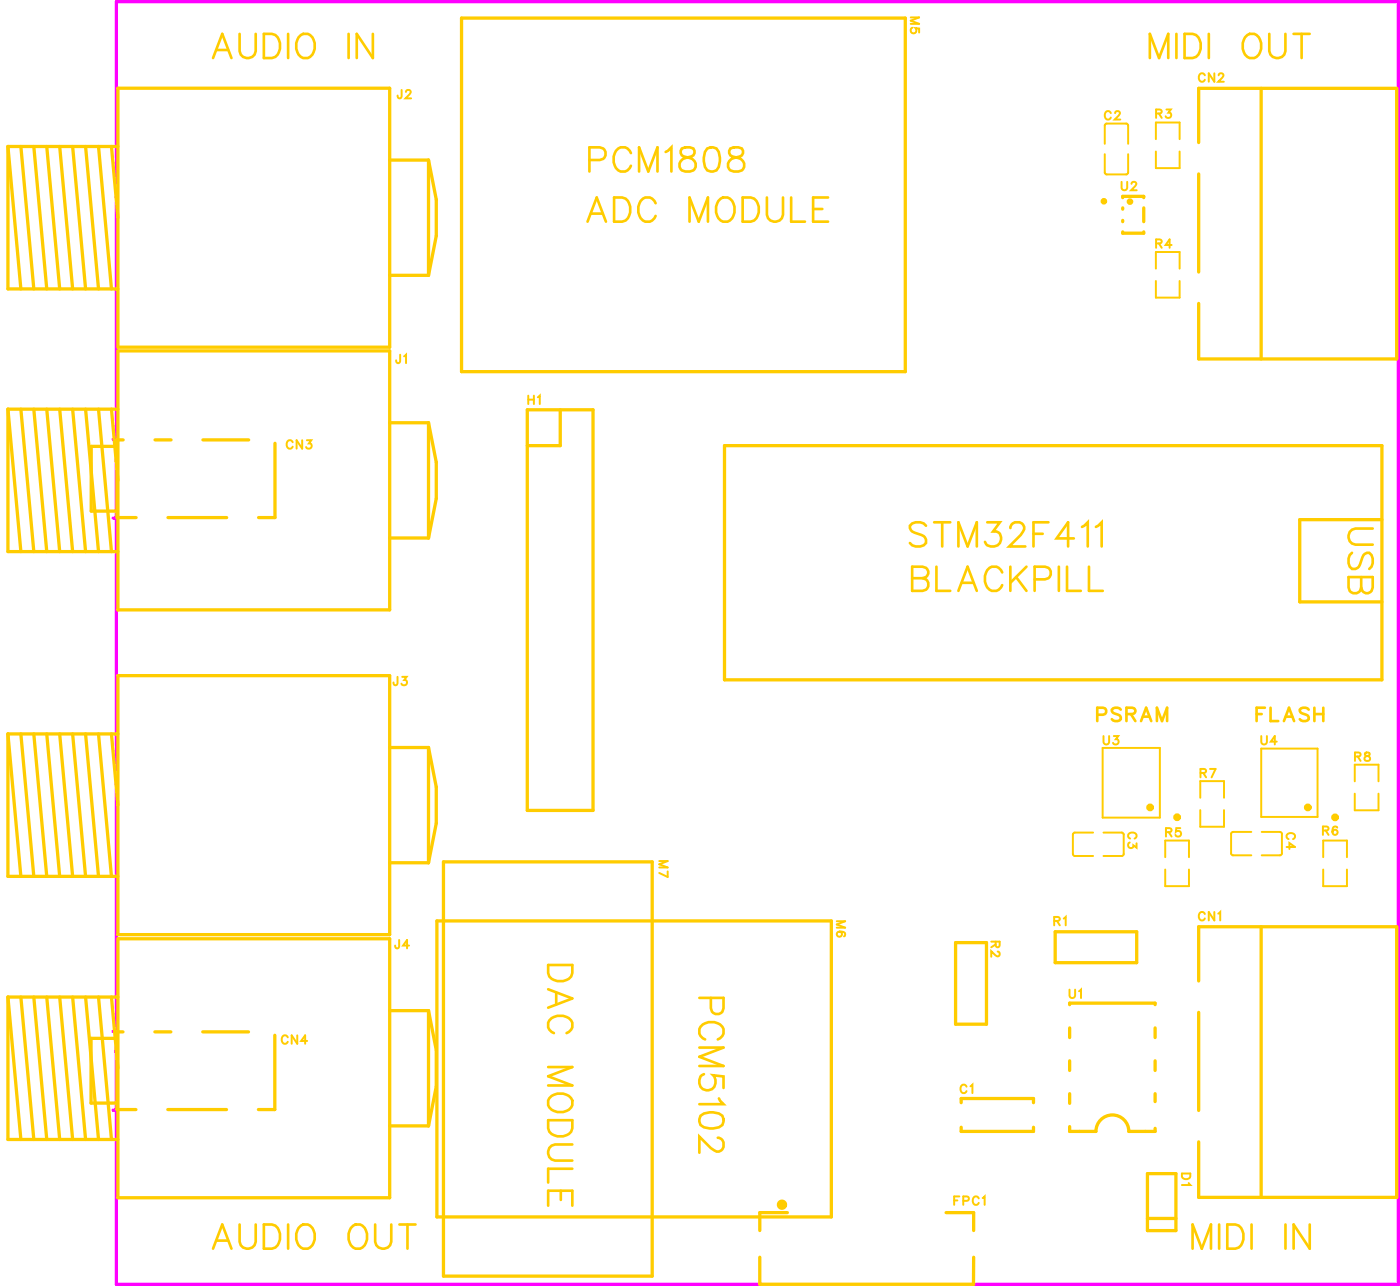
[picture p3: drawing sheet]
<svg xmlns="http://www.w3.org/2000/svg" width="108mm" height="99mm" viewBox="0 0 108 99" stroke-linecap="round" stroke-linejoin="round" font-family="sans-serif">
<path d="M9 .1h99.1v99.1h-99.1zM8.7 33.9h.3M8.7 40h.3M8.7 79.6h.3v6.1h-.3" fill="none" stroke="#f0f" stroke-width=".25"/>
<g fill="none" stroke="#fc0" stroke-width=".2">
<path d="M16.5 4.5l.7-1.9 .7 1.9M16.7 3.9h.9M18.5 2.6v1.3a.63 .63 0 0 0 .6 .6 .63 .63 0 0 0 .7-.6v-1.3M20.4 2.6h.6a1 1 0 0 1 .7 .9 1 1 0 0 1-.7 1h-.6zM22.3 2.6v1.9M23.1 2.9a.69 .69 0 0 1 .8-.3 .69 .69 0 0 1 .4 .7 .82 .82 0 0 1-.2 .9 .82 .82 0 0 1-.9 .2 1.16 1.16 0 0 1-.1-1.5zM26.9 2.6v1.9M28.8 2.6v1.9l-1.2-1.9v1.9M45.4 17.1l.7-1.8 .7 1.8M45.5 12.4h.8a.49 .49 0 0 0 .5-.5 .49 .49 0 0 0-.5-.5h-.8v1.8M45.7 16.5h.9M47.5 15.3h.6a1 1 0 0 1 .6 .9 1 1 0 0 1-.6 .9h-.6z"/>
<path d="M48.8 11.8a.69 .69 0 0 0-.8-.4 .69 .69 0 0 0-.6 .7 .82 .82 0 0 0 .2 .9 .82 .82 0 0 0 .9 .2l.3-.4M49.4 13.2v-1.8l.7 1.8 .7-1.8v1.8M50.7 15.7a.69 .69 0 0 0-.8-.5 .69 .69 0 0 0-.6 .8 .82 .82 0 0 0 .2 .9 .82 .82 0 0 0 .9 .1l.3-.3M51.4 11.7l.5-.3v1.8M52.7 11.5a.38 .38 0 0 0 .2 .6 .77 .77 0 0 1 .9 .8l-.1 .2a.74 .74 0 0 1-1.2-.2 .6 .6 0 0 1 .5-.7l.4-.1a.38 .38 0 0 0 .2-.6l-.3-.1zM53.3 17.1v-1.8l.7 1.8 .7-1.8v1.8M54.7 11.5a.61 .61 0 0 1 .8 .2 1.54 1.54 0 0 1-.1 1.5 .61 .61 0 0 1-.9-.3 1.54 1.54 0 0 1 .2-1.4zM55.5 15.5a.69 .69 0 0 1 .8-.2 .69 .69 0 0 1 .5 .7 .82 .82 0 0 1-.2 .9 .82 .82 0 0 1-.9 .1 1.16 1.16 0 0 1-.2-1.5zM56.4 11.5a.38 .38 0 0 0 .2 .6 .77 .77 0 0 1 .9 .8l-.1 .2a.74 .74 0 0 1-1.1-.2 .6 .6 0 0 1 .5-.7l.3-.1a.38 .38 0 0 0 .2-.6l-.2-.1zM57.4 15.3h.6a1 1 0 0 1 .7 .9 1 1 0 0 1-.7 .9h-.6zM59.3 15.3v1.3a.63 .63 0 0 0 .6 .5 .63 .63 0 0 0 .6-.5v-1.3M61.1 15.3v1.8h1.1"/>
<path d="M62.8 16.1h.7M64 15.3h-1.2v1.8h1.2M88.9 4.5v-1.9l.7 1.9 .7-1.9v1.9M90.9 2.6v1.9M91.5 2.6h.7a1 1 0 0 1 .6 .9 1 1 0 0 1-.6 1h-.7zM93.4 2.6v1.9M96.2 2.9a.69 .69 0 0 1 .8-.3 .69 .69 0 0 1 .5 .7 .82 .82 0 0 1-.2 .9 .82 .82 0 0 1-.9 .2 1.16 1.16 0 0 1-.2-1.5zM98.1 2.6v1.3a.63 .63 0 0 0 .6 .6 .63 .63 0 0 0 .6-.6v-1.3M100 2.6h1.2M100.6 2.6v1.9M70.5 44.7h.8a.49 .49 0 0 1 .4 .4 .49 .49 0 0 1-.4 .5h-.8v-1.8h.8l.3 .1a.43 .43 0 0 1 0 .7l-.3 .1M71.6 40.6a.82 .82 0 0 0-1.3 0 .48 .48 0 0 0 .4 .5l.5 .2a.45 .45 0 0 1 .3 .4 .45 .45 0 0 1-.1 .4 .86 .86 0 0 1-1.1-.2"/>
<path d="M72.2 40.3h1.2M72.4 43.8v1.8h1M72.8 40.3v1.9M74.1 45.6l.7-1.8 .7 1.8M74.1 42.2v-1.9l.7 1.9 .7-1.9v1.9M74.3 45h.9M76.3 40.3h1l-.6 .7a.6 .6 0 0 1 .7 .7 .6 .6 0 0 1-.8 .5l-.3-.1-.2-.3M77.4 44.2a.69 .69 0 0 0-.7-.4 .69 .69 0 0 0-.6 .7 .82 .82 0 0 0 .2 .9 .82 .82 0 0 0 .9 .1l.2-.3M78.1 43.8v1.8M78.1 40.8a.46 .46 0 0 1 .3-.5h.4a.46 .46 0 0 1 .3 .7l-1.1 1.2h1.2M78.5 44.6l.8 1M79.3 43.8l-1.2 1.2"/>
<path d="M79.9 41.2h.7M79.9 44.7h.8a.49 .49 0 0 0 .5-.4 .49 .49 0 0 0-.5-.5h-.8v1.8M81 40.3h-1.1v1.9M81.8 43.8v1.8M82.5 43.8v1.8h1M83 41.6h-1.4l.9-1.3v1.9M83.6 40.7l.5-.4v1.9M84.1 43.8v1.8h1.1M84.7 40.7l.4-.4v1.9M84.8 55.2h.4a.27 .27 0 0 0 .3-.3 .27 .27 0 0 0-.3-.2h-.4v1M86.6 54.8a.39 .39 0 0 0-.4-.2 .39 .39 0 0 0-.3 .3l.1 .1 .5 .2a.24 .24 0 0 1 0 .4 .48 .48 0 0 1-.6-.1M87 55.1h.6l.1-.1v-.2l-.2-.1h-.5v1"/>
<path d="M87.4 55.1l.3 .6M88.2 55.7l.4-1 .4 1M88.3 55.3h.5M89.4 55.7v-1l.4 1 .4-1v1M97.1 55.1h.4M97.7 54.7h-.6v1M98.2 54.7v1h.6M99.2 55.7l.4-1 .4 1M99.4 55.3h.5M101.1 54.8a.39 .39 0 0 0-.3-.2 .39 .39 0 0 0-.4 .3l.1 .1 .5 .2a.24 .24 0 0 1 0 .4 .48 .48 0 0 1-.6-.1M101.6 55.1h.7M101.6 54.7v1"/>
<path d="M102.3 54.7v1M104.5 42.7a.82 .82 0 0 0 0 1.2 .51 .51 0 0 0 .6-.3l.2-.6a.4 .4 0 0 1 .3-.3 .4 .4 0 0 1 .4 .2 .86 .86 0 0 1-.2 1M105.2 44.6v.8a.49 .49 0 0 1-.5 .4 .49 .49 0 0 1-.5-.4v-.8h1.9v.8l-.1 .2a.43 .43 0 0 1-.7 0l-.1-.2M106.1 40.8h-1.4a.63 .63 0 0 0-.5 .6 .63 .63 0 0 0 .5 .7h1.4M42.4 74.5h1.8v.6a1 1 0 0 1-.9 .7 1 1 0 0 1-.9-.7zM42.4 76.4l1.8 .7-1.8 .7M42.8 79.8a.69 .69 0 0 1-.4-.8 .69 .69 0 0 1 .7-.5 .82 .82 0 0 1 .9 .1 .82 .82 0 0 1 .1 .9l-.3 .3M43 76.7v.9M54 77.1h1.9v.8a.49 .49 0 0 1-.5 .4 .49 .49 0 0 1-.5-.4v-.8M16.5 96.4l.7-1.8 .7 1.8M16.7 95.8h.9M18.5 94.6v1.3a.63 .63 0 0 0 .6 .5 .63 .63 0 0 0 .7-.5v-1.3"/>
<path d="M20.4 94.6h.6a1 1 0 0 1 .7 .9 1 1 0 0 1-.7 .9h-.6zM22.3 94.6v1.8M23.2 94.7a.71 .71 0 0 1 1.1 .6 .82 .82 0 0 1-.2 .9 .82 .82 0 0 1-.9 .1 1.13 1.13 0 0 1 0-1.6zM27.3 94.7a.71 .71 0 0 1 1.1 .6 .82 .82 0 0 1-.2 .9 .82 .82 0 0 1-.9 .1 1.13 1.13 0 0 1 0-1.6zM29 94.6v1.3a.63 .63 0 0 0 .6 .5 .63 .63 0 0 0 .6-.5v-1.3M30.9 94.6h1.2M31.5 94.6v1.8M42.4 86.5h1.8v.6a1 1 0 0 1-.9 .7 1 1 0 0 1-.9-.7zM42.4 82.4h1.8l-1.8 .7 1.8 .7h-1.8M42.4 93.1v-1.1h1.8v1.1M42.6 84.6a1.1 1.1 0 0 1 1.6 .4 .9 .9 0 0 1-.4 .8 .9 .9 0 0 1-1 0 .64 .64 0 0 1-.5-.5 .64 .64 0 0 1 .3-.7zM43.3 92v.7"/>
<path d="M44.2 88.4h-1.3a.63 .63 0 0 0-.5 .6 .63 .63 0 0 0 .5 .6h1.3M44.2 90.3h-1.8v1M54 80.9h1.9l-1.9 .7 1.9 .7h-1.9M54.1 86.2a1.44 1.44 0 0 1 1.7 0 .61 .61 0 0 1-.2 .9 1.54 1.54 0 0 1-1.5-.2l-.1-.3zM54.4 83a.66 .66 0 0 0-.3 .9 .66 .66 0 0 0 1 .1 .66 .66 0 0 0 0-1l.8 .1v.9M54.5 80.3a.69 .69 0 0 1-.5-.8 .69 .69 0 0 1 .8-.6 .82 .82 0 0 1 .8 .2 .82 .82 0 0 1 .2 .9l-.3 .3M55.5 87.9a.46 .46 0 0 1 .4 .3v.4a.46 .46 0 0 1-.7 .2l-1.2-1v1.2M55.6 84.8l.3 .5h-1.9M92.2 96.4v-1.8l.7 1.8 .7-1.8v1.8M94.2 94.6v1.8M94.8 94.6h.7a1 1 0 0 1 .6 .9 1 1 0 0 1-.6 .9h-.7zM96.7 94.6v1.8"/>
<path d="M99.3 94.6v1.8M101.2 94.6v1.8l-1.2-1.8v1.8"/>
</g>
<g fill="none" stroke="#fc0" stroke-width=".25">
<path d="M.6 11.3v11h8.5M.6 11.3h8.5M.6 11.3l1 11M1.6 11.3l1 11M2.6 11.3l1 11M3.6 11.3l1 11M4.6 11.3l1 11M5.6 11.3l1 11M6.6 11.3l1 11M7.6 11.3l1 11M8.6 11.3l.5 5.5M9.1 6.8h21v20h-21z"/>
<path d="M30.1 12.4h3M33.1 12.4l.6 3v2.8l-.6 3.1M33.1 12.4v8.9M35.7 1.4h34.3v27.3h-34.3zM86.8 17.9v.1h1.6v-.1M86.8 15.3v-.1h1.6v.1M86.8 16.1v.1M86.8 17v.1M88.4 16.1v1M92.6 11v-4.2h15.3v20.9h-15.3v-4.3M92.6 13.4v7.6M97.5 6.8v20.9"/>
<path d="M.6 31.6v11h8.5M.6 31.6h8.5M.6 31.6l1 11M1.6 31.6l1 11M2.6 31.6l1 11M3.6 31.6l1 11M4.6 31.6l1 11M5.6 31.6l1 11M6.6 31.6l1 11M7.6 31.6l1 11M8.6 31.6l.5 5.5M9 34.5h-2v5h2"/>
<path d="M9.1 27.1h21v20h-21zM9.5 34h-.5v6h1.5M12 34h1.2M13 40h4.5M15.7 34h3.5M21.2 34.2v5.8h-1.2M30.1 32.6h3M30.1 21.3h3M33.1 32.6l.6 3.1v2.8l-.6 3M33.1 32.6v8.9M40.7 31.6h5.1v31h-5.1zM43.3 31.6v2.8h-2.6"/>
<path d="M56 34.4h50.8v18.1h-50.8zM.6 56.7h8.5M.6 56.7v11h8.5M.6 56.7l1 11M1.6 56.7l1 11M2.6 56.7l1 11M3.6 56.7l1 11M4.6 56.7l1 11M5.6 56.7l1 11M6.6 56.7l1 11M7.6 56.7l1 11M8.6 56.7l.5 5.5"/>
<path d="M9.1 52.2h21v20h-21zM30.1 57.7h3M30.1 41.5h3M33.1 57.7l.6 3.1v2.8l-.6 3M33.1 57.7v8.9M106.8 40.1h-6.4v6.4h6.4M.6 77v11h8.5M.6 77h8.5M.6 77l1 11M1.6 77l1 11M2.6 77l1 11M3.6 77l1 11"/>
<path d="M4.6 77l1 11M5.6 77l1 11M6.6 77l1 11M7.6 77l1 11M8.6 77l.5 5.5M9.1 72.5h21v20h-21zM9.5 79.7h-.5v6h1.5M12 79.7h1.2M15.7 79.7h3.5M21.2 80v5.7h-1.2M30.1 66.6h3M30.1 78h3"/>
<path d="M33.1 78l.6 3.1v2.8l-.6 3M33.1 78v8.9M33.8 71.1h30.4v22.9h-30.4zM34.3 66.6h16.1v32h-16.1zM73.8 72.8h2.4v6.3h-2.4zM81.5 72h6.3v2.3h-6.3zM82.7 77.6v-.1h6.6v.1M82.7 79.4v.7M89.3 79.4v.7M92.6 75.8v-4.2h15.3v20.9h-15.3v-4.3M92.6 78.2v7.6M97.5 71.6v20.9"/>
<path d="M9 80.2h-2v5h2M13 85.7h4.5M30.1 86.9h3M58.7 97.1v2.1h16.5v-.1M60.8 93.6h-2.1v1.4M73.1 93.6h2.1v1.4M74.3 87.1v.3h5.6v-.3M74.3 85.2v-.4h5.6v.4M75.2 97.1v2M82.7 87v.4h2a1.27 1.27 0 0 1 1.3-1.3 1.27 1.27 0 0 1 1.2 1.3h2.1v-.3M82.7 81.9v.8M82.7 84.5v.7"/>
<path d="M88.7 90.6h2.2v4.4h-2.2zM88.7 94.1h2.2M89.3 81.9v.8M89.3 84.5v.6"/>
<circle cx="85.3" cy="15.5" r=".13"/>
<circle cx="87.3" cy="15.6" r=".13"/>
</g>
<g fill="none" stroke="#fc0" stroke-width=".15">
<path d="M31 6.9v.6l-.2 .1-.1-.2M31.4 7.1l.1-.2 .2 .2-.4 .5h.5M70.4 1.3h.6l-.6 .3 .6 .2h-.6M70.5 2.1a.23 .23 0 0 0-.1 .4 .23 .23 0 0 0 .4 0 .23 .23 0 0 0-.1-.3h.3v.3M85.4 11.1v-1.5l1.6-.1 .2 .2v1.4M85.4 11.9v1.4l.1 .2 1.6-.1 .1-1.5M85.8 8.7a.24 .24 0 0 0-.2-.1 .24 .24 0 0 0-.2 .2v.2a.24 .24 0 0 0 .2 .2 .24 .24 0 0 0 .2-.1M86.2 8.7l.1-.1 .2 .1-.4 .5h.5M86.7 14v.5l.2 .2 .2-.1v-.6M87.4 14.2l.2-.2 .2 .2-.4 .5h.4M89.3 10.7v-1.2h1.9v1.2M89.3 11.7v1.3h1.9v-1.3"/>
<path d="M89.3 8.8l.4-.1v-.2h-.4v.6M89.3 18.8h.4v-.3h-.4v.6M89.6 8.8l.2 .3M89.6 18.8l.2 .3M90.1 8.5h.4l-.2 .2a.22 .22 0 0 1 .1 .4 .22 .22 0 0 1-.3-.1M90.5 18.9h-.4l.3-.4v.6M93.1 5.8a.24 .24 0 0 0-.3-.1 .24 .24 0 0 0-.2 .2v.2a.24 .24 0 0 0 .2 .2 .24 .24 0 0 0 .3-.1M93.8 5.7v.6l-.4-.6v.6M94.2 5.8l.1-.1 .2 .1-.4 .5h.5M22.6 34.2a.24 .24 0 0 0-.3-.2 .24 .24 0 0 0-.1 .2v.2a.24 .24 0 0 0 .1 .2 .24 .24 0 0 0 .3-.1M23.4 34v.6l-.5-.6v.6M23.7 34h.4l-.2 .2a.22 .22 0 0 1 .1 .4 .22 .22 0 0 1-.3-.1"/>
<path d="M30.9 27.4v.6h-.2l-.1-.2M31.2 27.5l.2-.1v.6M40.8 30.6v.6M40.8 30.9h.5M41.3 30.6v.6M41.6 30.7l.1-.1v.6M89.3 20.7v-1.2h1.9v1.2M89.3 21.7v1.3h1.9v-1.3M30.7 52.3v.6h-.2l-.1-.2M31.1 52.3h.3l-.2 .2a.22 .22 0 0 1 .2 .4 .22 .22 0 0 1-.4-.1M85.2 57.8h4.4v5.3h-4.4zM85.3 56.8v.5l.2 .2 .2-.1v-.6"/>
<path d="M86.1 56.8h.3l-.2 .3a.22 .22 0 0 1 .2 .3 .22 .22 0 0 1-.4 0M92.8 59.7h.3l.1-.3h-.4v.6M93 59.7l.2 .3M93.5 59.4h.4l-.3 .6M97.5 57.8h4.3v5.3h-4.3zM97.5 56.8v.5l.1 .2 .3-.1v-.6M98.7 57.3h-.5l.3-.5v.7M104.7 58.4h.4v-.2l-.4-.1v.7M104.9 58.4l.2 .4M105.5 58.1v.2a.27 .27 0 0 1 .3 .1 .27 .27 0 0 1 0 .3h-.3a.27 .27 0 0 1 0-.3 .27 .27 0 0 1 .3-.1v-.2zM23 80v.6l-.5-.6v.6M30.8 72.6v.6h-.2l-.1-.2"/>
<path d="M31.6 73h-.5l.4-.4v.6M50.9 66.5h.7l-.7 .2 .7 .3h-.7M51.6 67.3v.4l-.7-.3M64.7 71.1h.6l-.6 .3 .6 .2h-.6M64.9 71.9a.2 .2 0 0 1 .1 .3 .2 .2 0 0 1-.3 .1 .2 .2 0 0 1 .1-.3l.1-.1a.31 .31 0 0 1 .4 .3l-.1 .1M76.6 72.7h.6v.4h-.2l-.1-.4M76.9 72.9l-.3 .3M77.1 73.5l.1 .1-.1 .3-.5-.4v.4M81.5 71.1h.3l.1-.2-.4-.1v.7M81.7 71.1l.2 .4M82.2 70.9l.2-.1v.7M82.6 76.4v.5l.2 .2 .2-.1 .1-.6"/>
<path d="M82.9 66l.2 .1h1.4M83.4 76.6l.1-.2v.7M84.5 64.3h-1.5l-.1 1.7M85.3 64.3h1.5v1.7l-.1 .1h-1.4M87.3 65.1a.22 .22 0 0 0-.1 .3 .22 .22 0 0 0 .4-.1l.2 .2v-.4M87.3 64.8a.24 .24 0 0 1-.1-.3 .24 .24 0 0 1 .2-.2h.2a.24 .24 0 0 1 .2 .2 .24 .24 0 0 1-.1 .3M90 66.2v-1.3h1.9v1.3M90 67.2v1.2h1.9v-1.2M90.1 64.3l.4-.1v-.2h-.4v.6M90.3 64.3l.2 .3M91.2 64h-.3v.2a.23 .23 0 0 1 .3 0 .23 .23 0 0 1 0 .4 .23 .23 0 0 1-.4-.1M92.7 61.6v-1.3h1.9v1.3"/>
<path d="M92.7 62.6v1.2h1.9v-1.2M93.1 70.6a.24 .24 0 0 0-.3-.2 .24 .24 0 0 0-.2 .3v.1a.24 .24 0 0 0 .2 .3 .24 .24 0 0 0 .3-.2M93.8 70.4v.7l-.4-.7v.7M94.1 70.6l.2-.2v.7M96.7 64.2l-1.5 .1-.1 1.6 .2 .2h1.4M97.5 64.2l1.5 .1 .1 1.6-.2 .2h-1.4M99.4 65.4h.7l-.5-.3v.5M99.6 64.8a.24 .24 0 0 1-.2-.3 .24 .24 0 0 1 .3-.2h.1a.24 .24 0 0 1 .3 .2 .24 .24 0 0 1-.2 .3M102.2 64.1h.4v-.2l-.4-.1v.7M102.2 66.2v-1.3h1.9v1.3M102.2 67.2v1.2h1.9v-1.2M102.4 64.1l.3 .4"/>
<path d="M103.3 63.9a.32 .32 0 0 0-.4 .2 .32 .32 0 0 0 .2 .4 .2 .2 0 0 0 .3-.2 .2 .2 0 0 0-.2-.2 .2 .2 0 0 0-.2 .2M104.7 60.3v-1.2h1.8v1.2M104.7 61.3v1.3h1.8v-1.3M22.2 80.1a.24 .24 0 0 0-.2-.1 .24 .24 0 0 0-.2 .2v.2a.24 .24 0 0 0 .2 .2 .24 .24 0 0 0 .2-.1M23.7 80.4h-.4l.3-.4v.6M73.7 92.7h.3M74.1 92.4h-.4v.6M74.4 92.7h.4v-.2l-.4-.1v.6M74.7 83.9a.24 .24 0 0 0-.3-.1 .24 .24 0 0 0-.2 .2v.2a.24 .24 0 0 0 .2 .2 .24 .24 0 0 0 .3-.1M75 83.9l.1-.1v.6M75.6 92.6a.24 .24 0 0 0-.2-.2 .24 .24 0 0 0-.2 .2v.2a.24 .24 0 0 0 .2 .2 .24 .24 0 0 0 .2-.1M75.9 92.5l.2-.1v.6"/>
<path d="M91.3 90.6h.7v.2a.35 .35 0 0 1-.3 .3 .35 .35 0 0 1-.4-.3zM91.9 91.4l.1 .1h-.7"/>
</g>
<g fill="none" stroke="#fc0" stroke-width=".3">
<circle cx="88.9" cy="62.4" r=".15"/>
<circle cx="91" cy="63.1" r=".15"/>
<circle cx="101.1" cy="62.4" r=".15"/>
<circle cx="103.2" cy="63.1" r=".15"/>
</g>
<circle cx="60.4" cy="93" r=".2" fill="none" stroke="#fc0" stroke-width=".4"/>
<g font-size="3" fill="#fff">
<text x="16.4" y="5.2">AUDIO IN</text>
<text x="88.8" y="5.2">MIDI OUT</text>
<text x="45.3" y="17.8">ADC MODULE</text>
<text x="45.4" y="14">PCM1808</text>
<text x="103.5" y="40.7" transform="rotate(90 103.5 40.7)">USB</text>
<text x="70.2" y="42.9">STM32F411</text>
<text x="70.4" y="46.4">BLACKPILL</text>
<text x="41.6" y="74.4" transform="rotate(90 41.6 74.4)">DAC MODULE</text>
<text x="53.3" y="77" transform="rotate(90 53.3 77)">PCM5102</text>
<text x="16.4" y="97.2">AUDIO OUT</text>
<text x="92.1" y="97.2">MIDI IN</text>
</g>
<g font-size="1.8" fill="#fff">
<text x="84.7" y="56.1">PSRAM</text>
<text x="97" y="56.1">FLASH</text>
</g>
<g font-size="1.1" fill="#fff">
<text x="70.1" y="1.3" transform="rotate(90 70.1 1.3)">M5</text>
<text x="30.6" y="7.9">J2</text>
<text x="85.3" y="9.5">C2</text>
<text x="89.3" y="9.4">R3</text>
<text x="92.6" y="6.6">CN2</text>
<text x="86.6" y="15">U2</text>
<text x="89.3" y="19.4">R4</text>
<text x="30.5" y="28.3">J1</text>
<text x="22.1" y="34.9">CN3</text>
<text x="40.7" y="31.5">H1</text>
<text x="30.3" y="53.2">J3</text>
<text x="85.2" y="57.8">U3</text>
<text x="97.4" y="57.8">U4</text>
<text x="104.6" y="59.1">R8</text>
<text x="86.9" y="64.2" transform="rotate(90 86.9 64.2)">C3</text>
<text x="90" y="64.9">R5</text>
<text x="92.7" y="60.3">R7</text>
<text x="99.1" y="64.3" transform="rotate(90 99.1 64.3)">C4</text>
<text x="102.2" y="64.8">R6</text>
<text x="50.7" y="66.4" transform="rotate(90 50.7 66.4)">M7</text>
<text x="64.4" y="71.1" transform="rotate(90 64.4 71.1)">M6</text>
<text x="81.4" y="71.8">R1</text>
<text x="92.6" y="71.4">CN1</text>
<text x="30.5" y="73.5">J4</text>
<text x="76.3" y="72.6" transform="rotate(90 76.3 72.6)">R2</text>
<text x="82.6" y="77.4">U1</text>
<text x="21.7" y="80.9">CN4</text>
<text x="74.1" y="84.7">C1</text>
<text x="73.7" y="93.3">FPC1</text>
<text x="91" y="90.6" transform="rotate(90 91 90.6)">D1</text>
</g>
</svg>
